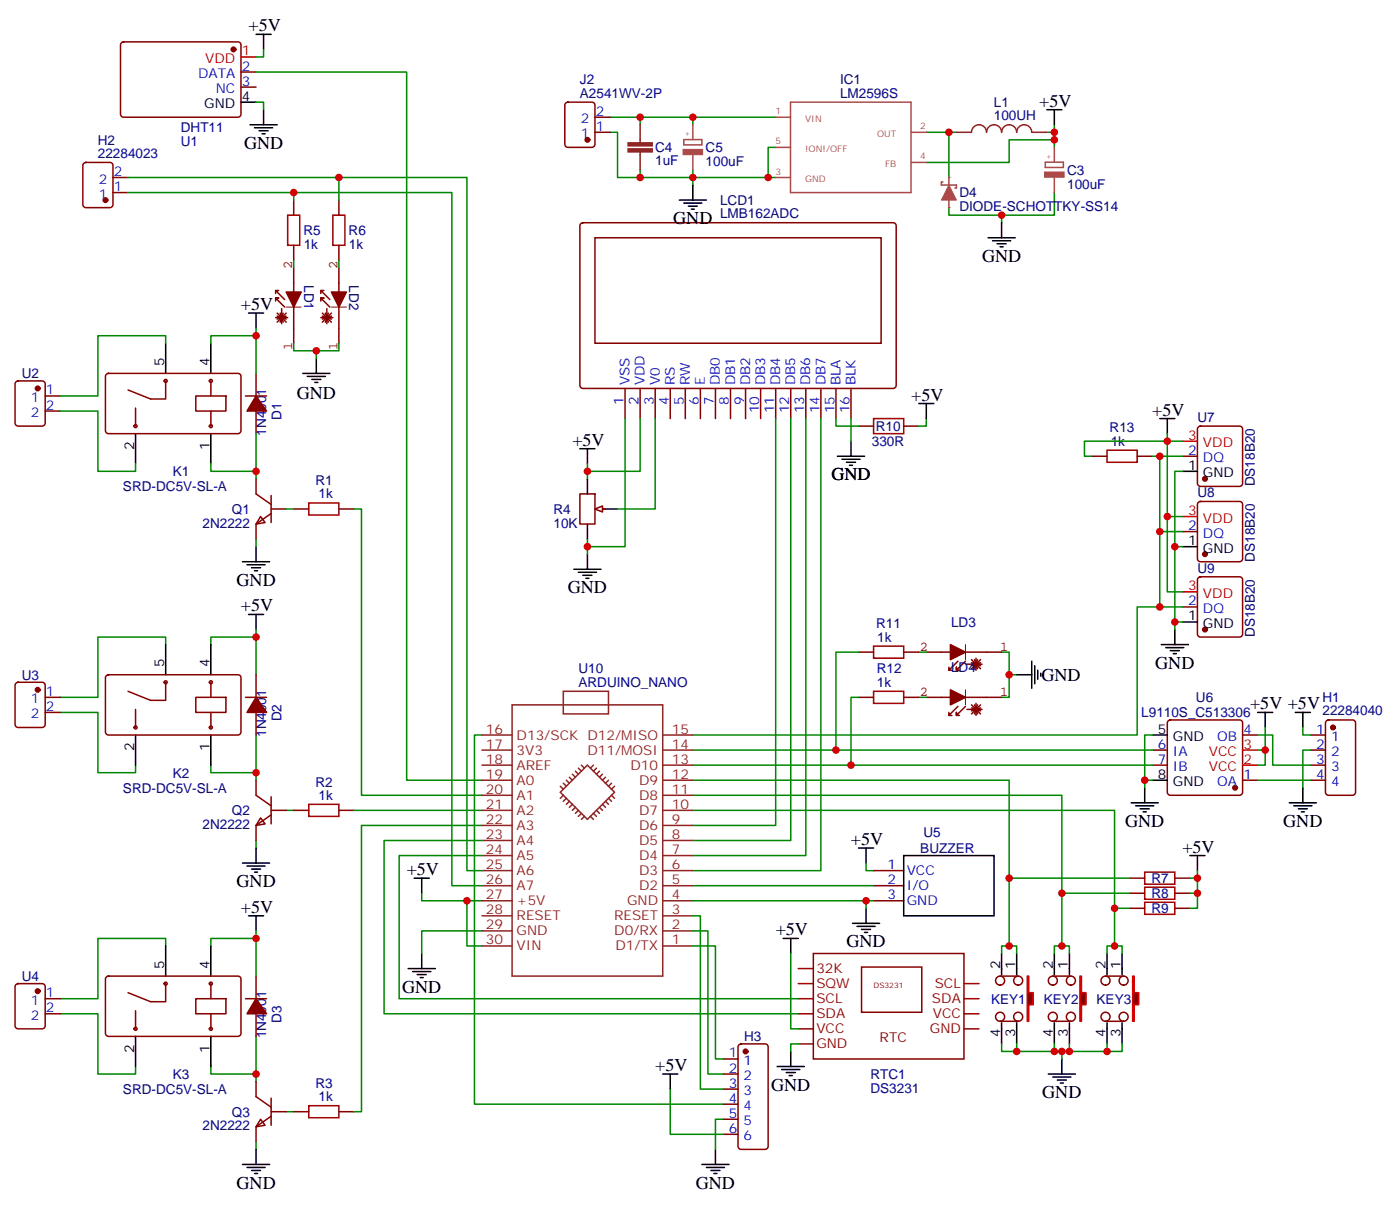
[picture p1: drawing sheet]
<svg xmlns="http://www.w3.org/2000/svg" width="328mm" height="283mm" viewBox="0 0 328 283" stroke-linecap="round" stroke-linejoin="round" font-family="sans-serif">
<g fill="none" stroke="#870000" stroke-width=".35">
<path d="M28.5 10l.4-.2h26.8a.71 .71 0 0 1 .7 .7v16.2a.76 .76 0 0 1-.7 .7h-26.8a.76 .76 0 0 1-.7-.7v-16.2zM56.4 16.9h3.6M56.4 20.4h3.6M136.1 52.3l.4-.2h72.7a.71 .71 0 0 1 .7 .7v37.4a.76 .76 0 0 1-.7 .7h-72.7a.76 .76 0 0 1-.7-.7v-37.4zM139.3 55.7h67.1v24.7h-67.1zM3.8 89.4l.4-.2h5.7a.71 .71 0 0 1 .7 .7v9.2a.76 .76 0 0 1-.7 .7h-5.7a.76 .76 0 0 1-.7-.7v-9.2zM10.6 92.7h3.5M10.6 96.2h3.5M24.9 87.6l.5-.2h30.3a.71 .71 0 0 1 .7 .7v12.7a.76 .76 0 0 1-.7 .7h-30.3a.76 .76 0 0 1-.7-.7v-12.7zM31.7 95.5v4.3M38.8 89.2v4.2h-3.5l-5.3-2.1M45.9 92.7h7v3.5h-7z"/>
<path d="M49.4 89.2v3.5M49.4 96.2v3.6M57.5 92.7h4.9M60 87.4v5.3M60 96.2v5.3M146.4 90.9v7.1M149.9 90.9v7.1M153.5 90.9v7.1M157 90.9v7.1M160.5 90.9v7.1M164 90.9v7.1M167.6 90.9v7.1"/>
<path d="M171.1 90.9v7.1M174.6 90.9v7.1M178.2 90.9v7.1M181.7 90.9v7.1M185.2 90.9v7.1M188.7 90.9v7.1M192.3 90.9v7.1M195.8 90.9v7.1M199.3 90.9v7.1M280.7 100l.5-.2h9.1a.71 .71 0 0 1 .7 .7v12.7a.76 .76 0 0 1-.7 .7h-9.1a.76 .76 0 0 1-.7-.7v-12.7zM60 112.1v3.5l3.5 2.5M63.5 119.2h3.5"/>
<path d="M63.5 116v6.3M68.8 119.2h3.5M79.4 119.2h3.5M135.8 115.6h3.5v7.1h-3.5zM140.1 119.2h1.7M276.9 106.8h3.6M61 120.9l1.1 1.4-2.1 .4zM63.5 120.2l-3.5 2.5v3.5M3.8 159.9l.4-.2h5.7a.71 .71 0 0 1 .7 .7v9.2a.76 .76 0 0 1-.7 .7h-5.7a.76 .76 0 0 1-.7-.7v-9.2zM24.9 158.2l.5-.2h30.3a.71 .71 0 0 1 .7 .7v12.7a.76 .76 0 0 1-.7 .7h-30.3a.76 .76 0 0 1-.7-.7v-12.7zM38.8 159.7v4.3h-3.5l-5.3-2.1M49.4 159.7v3.6"/>
<path d="M60 158v5.3M10.6 163.3h3.5M10.6 166.8h3.5M31.7 166.1v4.2M45.9 163.3h7v3.5h-7zM49.4 166.8v3.5M57.5 163.3h4.9M60 166.8v5.3M269.9 175.6h3.5M269.9 179.1h3.5M273.6 168.8l.5-.2h16.2a.71 .71 0 0 1 .7 .7v16.2a.76 .76 0 0 1-.7 .7h-16.2a.76 .76 0 0 1-.7-.7v-16.2zM291 172.1h3.6"/>
<path d="M306.9 172.1h3.5M306.9 175.6h3.5M306.9 179.1h3.5M310.7 168.8l.4-.2h5.7a.71 .71 0 0 1 .7 .7v16.2a.76 .76 0 0 1-.7 .7h-5.7a.76 .76 0 0 1-.7-.7v-16.2zM60 182.7v3.5l3.5 2.5M61 191.5l1.1 1.4-2.1 .4zM63.5 190.8l-3.5 2.5v3.5M63.5 186.5v6.4M63.5 189.7h3.5M68.8 189.7h3.5M79.4 189.7h3.5M291 182.7h3.6"/>
<path d="M306.9 182.7h3.5M204.6 203.8h7.1M204.6 207.4h7.1M204.6 210.9h7.1M3.8 230.5l.4-.2h5.7a.71 .71 0 0 1 .7 .7v9.2a.76 .76 0 0 1-.7 .7h-5.7a.76 .76 0 0 1-.7-.7v-9.2zM10.6 233.8h3.5M10.6 237.3h3.5M24.9 228.7l.5-.2h30.3a.71 .71 0 0 1 .7 .7v12.7a.76 .76 0 0 1-.7 .7h-30.3a.76 .76 0 0 1-.7-.7v-12.7zM31.7 236.6v4.3M38.8 230.3v4.2h-3.5l-5.3-2.1M45.9 233.8h7v3.5h-7zM49.4 230.3v3.5"/>
<path d="M49.4 237.3v3.6M57.5 233.8h4.9M60 228.5v5.3M60 237.3v5.3M190.5 223.2h35.3v24.7h-35.3zM201.8 226.4h14.1v10.6h-14.1zM60 253.2v3.6l3.5 2.4M63.5 257.1v6.4M61 262l1.1 1.5-2.1 .3zM63.5 261.3l-3.5 2.5v3.5M63.5 260.3h3.5M68.8 260.3h3.5"/>
<path d="M79.4 260.3h3.5"/>
<circle cx="31.7" cy="99.8" r=".35"/>
<circle cx="38.8" cy="89.2" r=".35"/>
<circle cx="49.4" cy="89.2" r=".35"/>
<circle cx="49.4" cy="99.8" r=".35"/>
<circle cx="38.8" cy="159.7" r=".35"/>
<circle cx="49.4" cy="159.7" r=".35"/>
<circle cx="31.7" cy="170.3" r=".35"/>
<circle cx="49.4" cy="170.3" r=".35"/>
<circle cx="38.8" cy="230.3" r=".35"/>
<circle cx="49.4" cy="230.3" r=".35"/>
<circle cx="31.7" cy="240.9" r=".35"/>
<circle cx="49.4" cy="240.9" r=".35"/>
</g>
<g fill="#870000" stroke="#870000" stroke-width=".35">
<path d="M60 92.7l2.4 3.5h-4.5z"/>
<path d="M60 163.3l2.4 3.5h-4.5z"/>
<path d="M60 233.8l2.4 3.5h-4.5z"/>
<circle cx="54.7" cy="11.6" r=".53"/>
<circle cx="8.8" cy="90.9" r=".53"/>
<circle cx="8.8" cy="161.5" r=".53"/>
<circle cx="8.8" cy="232.1" r=".53"/>
<circle cx="289.3" cy="184.4" r=".53"/>
<circle cx="312.2" cy="170.3" r=".53"/>
<circle cx="282.2" cy="112.1" r=".53"/>
</g>
<path d="M56.4 13.3h3.6M276.9 103.3h3.6M291 179.1h3.6M291 175.6h3.6" fill="none" stroke="#f00" stroke-width=".35"/>
<g fill="none" stroke="#000" stroke-width=".35">
<path d="M60 8h3.5M61.7 8v3.6M56.4 23.9h3.6M58.6 29.2h6.3M59.6 29.9h4.3M60.7 30.6h2.1M61.4 31.3h.7M61.7 25.7v3.5M58.2 73.3h3.5M60 73.3v3.5M38.8 80.4v7M49.4 80.4v7"/>
<path d="M31.7 101.5v7.1M49.4 101.5v7.1M137.6 112.1v3.5M141.1 119.2h3.5M276.9 110.3h3.6M56.8 131.5h6.3M57.9 132.2h4.2M58.9 132.9h2.1M59.6 133.6h.7M60 128v3.5M137.6 122.7v3.5M38.8 150.9v7.1"/>
<path d="M49.4 150.9v7.1M58.2 143.9h3.5M60 143.9v3.5M31.7 172.1v7M49.4 172.1v7M269.9 172.1h3.5M60 198.5v3.6M269.9 182.7h3.5M56.8 202.1h6.3M57.9 202.8h4.2M58.2 214.4h3.5M58.9 203.5h2.1"/>
<path d="M59.6 204.2h.7M60 214.4v3.5M211.7 200.3h21.1v14.1h-21.1zM38.8 221.5v7M49.4 221.5v7M31.7 242.6v7.1M49.4 242.6v7.1M56.8 272.6h6.3M57.9 273.3h4.2M58.9 274h2.1M59.6 274.7h.7M60 269.1v3.5"/>
</g>
<g fill="none" stroke="#008700" stroke-width=".35">
<path d="M60 16.9h35.2v165.8h17.7M61.7 11.6v1.7h-1.7M60 23.9h1.7v1.8M60 76.8v1.8M14.1 96.2h8.8v14.1h8.8v-1.7M38.8 80.4v-1.8h-15.9v14.1h-8.8M49.4 80.4v-1.8h10.6v8.8M60 101.5v8.8h-10.6v-1.7M60 110.3v1.8M67 119.2h1.8M82.9 119.2h1.8v67h28.2M60 126.2v1.8"/>
<path d="M38.8 150.9v-1.7h-15.9v14.1h-8.8M49.4 150.9v-1.7h10.6v8.8M60 147.4v1.8M14.1 166.8h8.8v14.1h8.8v-1.8M60 172.1v8.8h-10.6v-1.8M60 180.9v1.8M60 196.8v1.7M67 189.7h1.8M112.9 193.3h-28.2v67h-1.8M60 217.9v1.8M14.1 237.3h8.8v14.2h8.8v-1.8M38.8 221.5v-1.8h-15.9v14.1h-8.8"/>
<path d="M49.4 221.5v-1.8h10.6v8.8M60 242.6v8.9h-10.6v-1.8M60 251.5v1.7M60 267.3v1.8M67 260.3h1.8"/>
</g>
<path d="M72.3 117.8h7.1v2.8h-7.1zM72.3 188.3h7.1v2.8h-7.1zM72.3 258.9h7.1v2.8h-7.1z" fill="none" stroke="#a10000" stroke-width=".35"/>
<path d="M187 233.8h3.5M187 237.3h3.5M187 226.8h3.5M187 230.3h3.5M225.8 233.8h3.5M225.8 237.3h3.5M225.8 230.3h3.5M187 240.9h3.5M187 244.4h3.5M225.8 240.9h3.5" fill="none" stroke="#900" stroke-width=".35"/>
<path d="M139.3 119.2l1.8-.7v1.4z" fill="#f0f0f0" stroke="#870000" stroke-width=".35"/>
<g fill="#850000" stroke="#850000" stroke-width=".35">
<path d="M67 68.4h3.6l-1.8 3.5z"/>
<path d="M77.6 68.4h3.5l-1.7 3.5z"/>
</g>
<g fill="none" stroke="#850000" stroke-width=".35">
<path d="M64.6 70.5v-.7h.7h-.7l2.1 2.1M64.6 74.4h2.8M64.6 68v.7M64.9 73.3l2.1 2.1M64.9 74l2.1 .7M65.3 68h-.7l2.1 2.1M65.6 73.3l.7 2.1M66 72.2v3.6M66.3 73.3l-.7 2.1M67 73.3l-2.1 2.1M67 74l-2.1 .7M68.8 62.7v17.7"/>
<path d="M75.1 70.5v-.7h.7h-.7l2.2 2.1M75.1 74.4h2.9M75.1 68v.7M75.5 73.3l2.1 2.1M75.5 74l2.1 .7M75.8 68h-.7l2.2 2.1M76.2 73.3l.7 2.1M76.6 72.2v3.6M76.9 73.3l-.7 2.1M77.6 73.3l-2.1 2.1M77.6 74l-2.1 .7M79.4 62.7v17.7"/>
</g>
<path d="M67 71.9h3.6M77.6 71.9h3.5" fill="none" stroke="#850000" stroke-width=".23"/>
<path d="M19.6 38.2l.5-.2h5.7a.71 .71 0 0 1 .7 .7v9.2a.76 .76 0 0 1-.7 .7h-5.7a.76 .76 0 0 1-.7-.7v-9.2zM26.5 45.1h3.5M26.5 41.6h3.5M68.8 46.8v3.6M68.8 57.4v3.6M79.4 46.8v3.6M79.4 57.4v3.6" fill="none" stroke="#870000" stroke-width=".35"/>
<circle cx="24.7" cy="46.8" r=".53" fill="#870000" stroke="#870000" stroke-width=".35"/>
<path d="M67.4 50.4h2.8v7h-2.8zM78 50.4h2.8v7h-2.8z" fill="none" stroke="#a10000" stroke-width=".35"/>
<path d="M30 45.1h38.8v1.7M30 41.6h49.4v5.2M68.8 61v1.7M79.4 61v1.7M68.8 80.4v1.7h10.6v-1.7M74.1 82.1v1.8M82.9 189.7h30M98.8 209.1v1.8h14.1" fill="none" stroke="#008700" stroke-width=".35"/>
<g fill="none" stroke="#000" stroke-width=".35">
<path d="M70.9 87.4h6.4M72 88.1h4.2M73 88.8h2.1M73.7 89.5h.7M74.1 83.9v3.5M97 205.6h3.5M98.8 205.6v3.5M95.6 226.8h6.4M96.7 227.5h4.2M97.7 228.2h2.1M98.4 228.9h.7M98.8 223.2v3.6"/>
<path d="M234.6 223.2v3.6M238.1 223.2v3.6"/>
</g>
<path d="M240.6 228.5h.3v3.9h1.1v2.8h-1.1v3.9h-.3z" fill="#870000" stroke="#f00" stroke-width=".35"/>
<g fill="none" stroke="#870000" stroke-width=".35">
<path d="M234.2 228.5h4.3M234.2 239.1h4.3"/>
<circle cx="234.2" cy="229.6" r="1.06"/>
<circle cx="234.2" cy="238.1" r="1.06"/>
<circle cx="238.5" cy="229.6" r="1.06"/>
<circle cx="238.5" cy="238.1" r="1.06"/>
</g>
<path d="M234.6 226.8v1.4M234.6 239.5v4.9M238.1 226.8v1.4M238.1 239.5v4.9M246.9 223.2v3.6M250.5 223.2v3.6" fill="none" stroke="#000" stroke-width=".35"/>
<path d="M252.9 228.5h.4v3.9h1.1v2.8h-1.1v3.9h-.4z" fill="#870000" stroke="#f00" stroke-width=".35"/>
<g fill="none" stroke="#870000" stroke-width=".35">
<path d="M246.6 228.5h4.2M246.6 239.1h4.2"/>
<circle cx="246.6" cy="229.6" r="1.06"/>
<circle cx="246.6" cy="238.1" r="1.06"/>
<circle cx="250.8" cy="229.6" r="1.06"/>
<circle cx="250.8" cy="238.1" r="1.06"/>
</g>
<path d="M246.9 226.8v1.4M246.9 239.5v4.9M250.5 226.8v1.4M250.5 239.5v4.9M259.3 223.2v3.6M262.8 223.2v3.6" fill="none" stroke="#000" stroke-width=".35"/>
<path d="M265.3 228.5h.3v3.9h1.1v2.8h-1.1v3.9h-.3z" fill="#870000" stroke="#f00" stroke-width=".35"/>
<g fill="none" stroke="#870000" stroke-width=".35">
<path d="M201.1 99.8h3.5M211.7 99.8h3.5M280.7 117.6l.5-.2h9.1a.71 .71 0 0 1 .7 .7v12.7a.76 .76 0 0 1-.7 .7h-9.1a.76 .76 0 0 1-.7-.7v-12.7zM276.9 124.5h3.6M280.7 135.2l.5-.2h9.1a.71 .71 0 0 1 .7 .7v12.7a.76 .76 0 0 1-.7 .8h-9.1a.76 .76 0 0 1-.7-.8v-12.7zM276.9 142.1h3.6M264.6 205.6h3.5M264.6 209.1h3.5M264.6 212.7h3.5M275.2 205.6h3.5M275.2 209.1h3.5M275.2 212.7h3.5"/>
<path d="M258.9 228.5h4.3M258.9 239.1h4.3"/>
<circle cx="258.9" cy="229.6" r="1.06"/>
<circle cx="258.9" cy="238.1" r="1.06"/>
<circle cx="263.2" cy="229.6" r="1.06"/>
<circle cx="263.2" cy="238.1" r="1.06"/>
</g>
<g fill="none" stroke="#000" stroke-width=".35">
<path d="M159.1 46.8h6.4M160.2 47.6h4.2M161.2 48.3h2.1M161.9 49h.7M162.3 43.3v3.5M231.4 55.7h6.4M232.5 56.4h4.2M233.5 57.1h2.2M234.2 57.8h.7M234.6 52.1v3.6M215.2 94.5h3.5M217 94.5v3.5"/>
<path d="M271.6 98h3.6M273.4 98v3.5M135.8 105.1h3.5M137.6 105.1v3.5M196.1 106.8h6.4M197.2 107.5h4.2M198.3 108.2h2.1M199 108.9h.7M199.3 103.3v3.5M134.4 133.3h6.4M135.5 134h4.2M136.5 134.7h2.1"/>
<path d="M137.2 135.4h.7M137.6 129.8v3.5M276.9 128h3.6M272 150.9h6.3M273 151.6h4.3M274.1 152.3h2.1M274.8 153h.7M275.2 147.4v3.5M276.9 145.6h3.6M294.6 166.8h3.5M296.3 166.8v3.5M303.4 166.8h3.5"/>
<path d="M305.2 166.8v3.5M201.1 198.5h3.5M202.8 198.5v3.6M264.9 188h6.4M266 188.7h4.2M267.1 189.4h2.1M267.8 190.1h.7M268.1 184.4v3.6M302 188h6.3M303 188.7h4.3M304.1 189.4h2.1M304.8 190.1h.7"/>
<path d="M305.2 184.4v3.6M183.4 219.7h3.6M185.2 219.7v3.5M199.7 216.2h6.3M200.7 216.9h4.3M201.8 217.6h2.1M202.5 218.3h.7M202.8 212.7v3.5M278.7 200.3h3.5M280.5 200.3v3.5M259.3 226.8v1.4M259.3 239.5v4.9"/>
<path d="M262.8 226.8v1.4M262.8 239.5v4.9M182 249.7h6.4M183.1 250.4h4.2M184.1 251.1h2.2M184.9 251.8h.7M185.2 246.2v3.5M245.5 251.5h6.4M246.6 252.2h4.2M247.6 252.9h2.2M248.4 253.6h.7M248.7 247.9v3.6"/>
</g>
<g fill="none" stroke="#008700" stroke-width=".35">
<path d="M142.9 31h1.7v10.6h5.3M142.9 27.4h7M149.9 39.8v1.8h12.4v-1.8M149.9 29.2v-1.8h12.4v1.8M162.3 27.4h19.4M181.7 34.5h-1.8v7.1h1.8M217 31h5.2v10.6M222.2 31h1.8M245.2 31h1.7v3.5M246.9 32.7h-10.5v5.3h-19.4M246.9 29.2v1.8M179.9 41.6h-17.6v1.7"/>
<path d="M234.6 50.4v1.7M246.9 45.1v5.3h-24.7v-1.8M146.4 98v30h-8.8M149.9 98v12.3h-12.3M153.5 98v21.2h-8.9M181.7 98v95.3h-19.4M185.2 98v98.8h-22.9M188.7 98v102.3h-26.4M192.3 98v105.8h-30M195.8 98v1.8h5.3M199.3 98v5.3M217 98v1.8h-1.8"/>
<path d="M137.6 108.6v3.5M273.4 101.5v1.8M276.9 103.3h-3.5v17.6h3.5M276.9 110.3h-1.7v17.7h1.7M276.9 106.8h-5.3v17.7h5.3M137.6 126.2v3.6M271.6 124.5v17.6h5.3M273.4 120.9v17.7h3.5M275.2 128v17.6h1.7M271.6 142.1h-5.3v30h-104M275.2 145.6v1.8M162.3 179.1h107.6"/>
<path d="M162.3 175.6h107.6M269.9 172.1h-1.8v10.6h1.8M294.6 175.6h1.7v3.5h-1.7M294.6 172.1h3.5v7h8.8M296.3 170.3v5.3M305.2 170.3v1.8h1.7M306.9 175.6h-1.7v8.8M162.3 189.7h98.8v23M162.3 186.2h86.4v22.9M162.3 182.7h74.1v22.9M268.1 182.7v1.7M294.6 182.7h12.3"/>
<path d="M162.3 207.4h42.3M202.8 202.1v1.7h1.8M204.6 210.9h-1.8v1.8M264.6 205.6h-28.2v15.9M264.6 209.1h-15.9v12.4M264.6 212.7h-3.5v8.8M278.7 205.6h1.8v7.1h-1.8M278.7 209.1h1.8M280.5 203.8v1.8M185.2 223.2v17.7h1.8M234.6 223.2v-1.7h3.5v1.7M246.9 223.2v-1.7h3.6v1.7"/>
<path d="M259.3 223.2v-1.7h3.5v1.7M187 244.4h-1.8v1.8M234.6 244.4v1.8h3.5v-1.8M246.9 244.4v1.8h-8.8M248.7 246.2v1.7M250.5 244.4v1.8h-3.6M259.3 244.4v1.8h-8.8M262.8 244.4v1.8h-3.5"/>
</g>
<path d="M204.6 98h7.1v3.5h-7.1zM268.1 204.2h7.1v2.8h-7.1zM268.1 207.7h7.1v2.8h-7.1zM268.1 211.2h7.1v2.9h-7.1z" fill="none" stroke="#a10000" stroke-width=".35"/>
<g fill="#870000" stroke="#870000" stroke-width=".35">
<circle cx="282.2" cy="129.8" r=".53"/>
<circle cx="282.2" cy="147.4" r=".53"/>
</g>
<path d="M276.9 120.9h3.6M276.9 138.6h3.6" fill="none" stroke="#f00" stroke-width=".35"/>
<path d="M224 31h3.5a1.76 1.76 0 0 1 1.8-1.8 1.76 1.76 0 0 1 1.8 1.8 1.76 1.76 0 0 1 1.7-1.8 1.76 1.76 0 0 1 1.8 1.8 1.76 1.76 0 0 1 1.8-1.8 1.76 1.76 0 0 1 1.7 1.8 1.76 1.76 0 0 1 1.8-1.8 1.76 1.76 0 0 1 1.8 1.8h3.5" fill="none" stroke="#8c2424" stroke-width=".35"/>
<path d="M181.7 27.4h3.5M181.7 34.5h3.5M185.2 23.9h28.2v21.2h-28.2zM213.5 31h3.5M213.5 38h3.5M181.7 41.6h3.5M220.8 42.6h-.3v.7h3.5v.7h-.3M222.2 41.6v1.7M222.2 46.8v1.8" fill="none" stroke="#a64a4a" stroke-width=".35"/>
<g fill="#a64a4a">
<circle cx="222.2" cy="48.6" r=".18"/>
<circle cx="222.3" cy="41.6" r=".18"/>
</g>
<g fill="#a64a4a" stroke="#a64a4a" stroke-width=".23">
<path d="M222.2 43.3l1.8 3.5h-3.5z"/>
<path d="M160 35h4.6v1.2h-4.6z"/>
<path d="M244.7 40.3h4.5v1.2h-4.5z"/>
</g>
<path d="M160.2 32.7h4.2v1.2h-4.2zM162.3 29.2v3.5M162.3 36.3v3.5M244.8 38h4.3v1.2h-4.3zM246.9 34.5v3.5M246.9 41.6v3.5" fill="none" stroke="#a64a4a" stroke-width=".35"/>
<g fill="none" stroke="#8c2424" stroke-width=".35">
<path d="M149.9 29.2v4.2M149.9 35.6v4.2M112.9 175.6h7M112.9 179.1h7M112.9 172.1h7M119.9 165h35.3v63.5h-35.3zM131.9 161.9h10.6v5.2h-10.6zM135.5 179.8l.7 .8M136.2 179.1l.7 .7M139 179.1l-.7 .7M139.7 179.8l-.7 .8M155.2 175.6h7.1"/>
<path d="M155.2 179.1h7.1M155.2 172.1h7.1M112.9 182.7h7M112.9 186.2h7M112.9 189.7h7M112.9 193.3h7M112.9 196.8h7M131.2 185.5l6.4-6.4 6.3 6.4-6.3 6.3zM131.2 184.1l.7 .7M131.9 183.4l.7 .7M131.9 186.2l-.7 .7M132.6 182.7l.7 .7"/>
<path d="M132.6 186.9l-.7 .7M133.3 182l.8 .7M133.3 187.6l-.7 .7M134.1 181.3l.7 .7M134.1 188.3l-.8 .7M134.8 180.6l.7 .7M134.8 189l-.7 .7M135.5 189.7l-.7 .7M136.2 190.4l-.7 .7M136.9 191.1l-.7 .7M138.3 191.1l.7 .7M139 190.4l.7 .7"/>
<path d="M139.7 189.7l.7 .7M140.4 180.6l-.7 .7M140.4 189l.7 .7M141.1 181.3l-.7 .7M141.1 188.3l.7 .7M141.8 182l-.7 .7M141.8 187.6l.7 .7M142.5 186.9l.7 .7M142.5 182.7l-.7 .7M143.2 186.2l.7 .7M143.2 183.4l-.7 .7M143.9 184.1l-.7 .7"/>
<path d="M155.2 182.7h7.1M155.2 186.2h7.1M155.2 189.7h7.1M155.2 193.3h7.1M155.2 196.8h7.1M112.9 200.3h7M112.9 203.8h7M112.9 207.4h7M112.9 210.9h7M112.9 214.4h7M112.9 217.9h7M155.2 200.3h7.1"/>
<path d="M155.2 203.8h7.1M155.2 207.4h7.1M155.2 210.9h7.1M155.2 214.4h7.1M155.2 217.9h7.1M112.9 221.5h7M155.2 221.5h7.1"/>
</g>
<g fill="#8c2424" stroke="#8c2424" stroke-width=".35">
<path d="M147.1 34.9h5.7v.7h-5.7z"/>
<path d="M147.1 33.4h5.7v.7h-5.7z"/>
</g>
<g fill="none" stroke="#870000" stroke-width=".35">
<path d="M132.5 24.1l.5-.2h5.6a.71 .71 0 0 1 .7 .7v9.2a.76 .76 0 0 1-.7 .7h-5.6a.76 .76 0 0 1-.7-.7v-9.2zM139.3 31h3.6M139.3 27.4h3.6M255.8 106.8h3.5M266.3 106.8h3.6M201.1 152.7h3.5M211.7 152.7h3.5M201.1 163.3h3.5M211.7 163.3h3.5M169.3 247.9h3.6M169.3 251.5h3.6M169.3 255h3.6"/>
<path d="M169.3 258.5h3.6M173.1 244.6l.5-.2h5.6a.71 .71 0 0 1 .7 .7v23.3a.76 .76 0 0 1-.7 .7h-5.6a.76 .76 0 0 1-.7-.7v-23.3zM169.3 262h3.6M169.3 265.6h3.6"/>
</g>
<g fill="#870000" stroke="#870000" stroke-width=".35">
<circle cx="137.6" cy="32.7" r=".53"/>
<circle cx="174.6" cy="246.2" r=".53"/>
</g>
<g fill="none" stroke="#008700" stroke-width=".35">
<path d="M68.8 45.1h37v162.3h7.1M79.4 41.6h30v162.2h3.5M269.9 106.8h1.7M273.4 103.3h-19.4v3.5h1.8M201.1 152.7h-5.3v22.9M215.2 152.7h1.8M234.6 152.7h1.8v10.6h-1.8M236.4 158h1.7M112.9 172.1h-1.8v86.4h58.2M201.1 163.3h-1.8v15.8M215.2 163.3h1.8M112.9 196.8h-22.9v40.5h97"/>
<path d="M109.4 210.9v10.6h3.5M112.9 217.9h-14.1v5.3M112.9 200.3h-19.4v33.5h93.5M162.3 217.9h3.5v33.6h3.5M162.3 214.4h1.7v40.6h5.3M162.3 210.9h40.5M162.3 221.5h5.3v26.4h1.7M157 255v10.6h12.3M169.3 262h-1.7v7.1"/>
</g>
<g fill="none" stroke="#000" stroke-width=".35">
<path d="M245.2 25.7h3.5M246.9 25.7v3.5M238.1 158h3.6M241.7 154.8v6.3M242.4 155.9v4.2M243.1 156.9v2.1M243.8 157.6v.7M155.2 251.5h3.5M157 251.5v3.5M164.4 272.6h6.3M165.5 273.3h4.2M166.5 274h2.1"/>
<path d="M167.2 274.7h.7M167.6 269.1v3.5"/>
</g>
<g fill="#850000" stroke="#850000" stroke-width=".35">
<path d="M222.6 150.9l3.5 1.8-3.5 1.7z"/>
<path d="M222.6 161.5l3.5 1.8-3.5 1.7z"/>
</g>
<g fill="none" stroke="#850000" stroke-width=".35">
<path d="M217 152.7h17.6M222.2 156.9h.8M224.4 154.8l-2.2 2.1v-.7M226.1 154.8l-2.1 2.1v-.7v.7h.7M226.5 155.5h3.5M227.5 155.2l2.2 .7M227.5 154.4l2.2 2.2M228.2 154.4l.8 2.2M228.6 154.1v2.8M229 154.4l-.8 2.2M229.7 154.4l-2.2 2.2M229.7 155.2l-2.2 .7"/>
<path d="M217 163.3h17.6M222.2 167.5h.8M224.4 165.4l-2.2 2.1v-.7M226.1 165.4l-2.1 2.1v-.7v.7h.7M226.5 166.1h3.5M227.5 165.7l2.2 .7M227.5 165l2.2 2.1M228.2 165l.8 2.1M228.6 164.7v2.8M229 165l-.8 2.1M229.7 165l-2.2 2.1M229.7 165.7l-2.2 .7"/>
</g>
<path d="M226.1 150.9v3.5M226.1 161.5v3.5" fill="none" stroke="#850000" stroke-width=".23"/>
<path d="M259.3 105.4h7v2.8h-7zM204.6 151.3h7.1v2.8h-7.1zM204.6 161.9h7.1v2.8h-7.1z" fill="none" stroke="#a10000" stroke-width=".35"/>
<g fill="#c00">
<circle cx="60" cy="110.3" r=".88"/>
<circle cx="60" cy="180.9" r=".88"/>
<circle cx="60" cy="251.5" r=".88"/>
<circle cx="60" cy="219.7" r=".88"/>
<circle cx="60" cy="149.2" r=".88"/>
<circle cx="60" cy="78.6" r=".88"/>
<circle cx="74.1" cy="82.1" r=".88"/>
<circle cx="238.1" cy="246.2" r=".88"/>
<circle cx="246.9" cy="246.2" r=".88"/>
<circle cx="250.5" cy="246.2" r=".88"/>
<circle cx="259.3" cy="246.2" r=".88"/>
<circle cx="248.7" cy="246.2" r=".88"/>
<circle cx="236.4" cy="221.5" r=".88"/>
<circle cx="248.7" cy="221.5" r=".88"/>
<circle cx="261.1" cy="221.5" r=".88"/>
<circle cx="280.5" cy="209.1" r=".88"/>
<circle cx="280.5" cy="205.6" r=".88"/>
<circle cx="261.1" cy="212.7" r=".88"/>
<circle cx="248.7" cy="209.1" r=".88"/>
<circle cx="236.4" cy="205.6" r=".88"/>
<circle cx="268.1" cy="182.7" r=".88"/>
<circle cx="296.3" cy="175.6" r=".88"/>
<circle cx="273.4" cy="120.9" r=".88"/>
<circle cx="275.2" cy="128" r=".88"/>
<circle cx="273.4" cy="103.3" r=".88"/>
<circle cx="275.2" cy="145.6" r=".88"/>
<circle cx="271.6" cy="124.5" r=".88"/>
<circle cx="271.6" cy="142.1" r=".88"/>
<circle cx="137.6" cy="110.3" r=".88"/>
<circle cx="137.6" cy="128" r=".88"/>
<circle cx="246.9" cy="31" r=".88"/>
<circle cx="234.6" cy="50.4" r=".88"/>
<circle cx="246.9" cy="32.7" r=".88"/>
<circle cx="222.3" cy="31" r=".88"/>
<circle cx="179.9" cy="41.6" r=".88"/>
<circle cx="162.3" cy="41.6" r=".88"/>
<circle cx="162.3" cy="27.4" r=".88"/>
<circle cx="149.9" cy="41.6" r=".88"/>
<circle cx="149.9" cy="27.4" r=".88"/>
<circle cx="236.4" cy="158" r=".88"/>
<circle cx="199.3" cy="179.1" r=".88"/>
<circle cx="195.8" cy="175.6" r=".88"/>
<circle cx="202.8" cy="210.9" r=".88"/>
<circle cx="79.4" cy="41.6" r=".88"/>
<circle cx="68.8" cy="45.1" r=".88"/>
<circle cx="109.4" cy="210.9" r=".88"/>
<circle cx="271.6" cy="106.8" r=".88"/>
</g>
<g font-size="4.2">
<text x="58.2" y="7.3">+5V</text>
<text x="243.4" y="25">+5V</text>
<text x="57.1" y="34.9">GND</text>
<text x="157.7" y="52.5">GND</text>
<text x="230" y="61.3">GND</text>
<text x="56.4" y="72.6">+5V</text>
<text x="69.5" y="93.5">GND</text>
<text x="213.4" y="93.8">+5V</text>
<text x="269.9" y="97.3">+5V</text>
<text x="134.1" y="104.4">+5V</text>
<text x="194.7" y="112.5">GND</text>
<text x="55.4" y="137.2">GND</text>
<text x="56.4" y="143.2">+5V</text>
<text x="133" y="138.9">GND</text>
<text x="243.9" y="159.4">GND</text>
<text x="270.6" y="156.6">GND</text>
<text x="292.8" y="166.1">+5V +5V</text>
<text x="199.3" y="197.8">+5V</text>
<text x="263.5" y="193.6">GND</text>
<text x="300.6" y="193.6">GND</text>
<text x="276.9" y="199.6">+5V</text>
<text x="55.4" y="207.7">GND</text>
<text x="95.2" y="204.9">+5V</text>
<text x="56.4" y="213.7">+5V</text>
<text x="181.7" y="219">+5V</text>
<text x="198.3" y="221.8">GND</text>
<text x="94.2" y="232.4">GND</text>
<text x="153.5" y="250.8">+5V</text>
<text x="180.6" y="255.3">GND</text>
<text x="244.1" y="257.1">GND</text>
<text x="55.4" y="278.3">GND</text>
<text x="163" y="278.3">GND</text>
</g>
<g font-size="3.2" fill="#f00">
<text x="48.1" y="14.7">VDD</text>
<text x="56.6" y="13">1</text>
<text x="278.3" y="102.9">3</text>
<text x="281.8" y="104.7">VDD</text>
<text x="278.3" y="120.6">3</text>
<text x="281.8" y="122.3">VDD</text>
<text x="278.3" y="138.2">3</text>
<text x="281.8" y="140">VDD</text>
<text x="283.1" y="177">VCC</text>
<text x="291.2" y="178.8">2</text>
<text x="291.2" y="175.3">3</text>
<text x="283.1" y="180.6">VCC</text>
</g>
<g font-size="3.2" fill="#00f">
<text x="56.6" y="16.5">2</text>
<text x="46.4" y="18.3">DATA</text>
<text x="50.5" y="21.8">NC</text>
<text x="56.6" y="20">3</text>
<text x="136" y="28.9">2</text>
<text x="139.5" y="27.1">2</text>
<text x="136" y="32.4">1</text>
<text x="139.5" y="30.6">1</text>
<text x="26.6" y="41.2">2</text>
<text x="23.1" y="46.5">1</text>
<text x="23.1" y="43">2</text>
<text x="26.6" y="44.7">1</text>
<text x="7.3" y="94.1">1</text>
<text x="10.8" y="92.4">1</text>
<text x="10.8" y="95.9">2</text>
<text x="146" y="94.7" transform="rotate(-90 146 94.7)">1</text>
<text x="147.5" y="90.2" transform="rotate(-90 147.5 90.2)">VSS</text>
<text x="149.6" y="94.7" transform="rotate(-90 149.6 94.7)">2</text>
<text x="151" y="90.2" transform="rotate(-90 151 90.2)">VDD</text>
<text x="153.1" y="94.7" transform="rotate(-90 153.1 94.7)">3</text>
<text x="154.5" y="90.2" transform="rotate(-90 154.5 90.2)">V0</text>
<text x="156.6" y="94.7" transform="rotate(-90 156.6 94.7)">4</text>
<text x="158" y="90.2" transform="rotate(-90 158 90.2)">RS</text>
<text x="160.2" y="94.7" transform="rotate(-90 160.2 94.7)">5</text>
<text x="161.6" y="90.2" transform="rotate(-90 161.6 90.2)">RW</text>
<text x="163.7" y="94.7" transform="rotate(-90 163.7 94.7)">6</text>
<text x="165.1" y="90.2" transform="rotate(-90 165.1 90.2)">E</text>
<text x="167.2" y="94.7" transform="rotate(-90 167.2 94.7)">7</text>
<text x="168.6" y="90.2" transform="rotate(-90 168.6 90.2)">DB0</text>
<text x="170.7" y="94.7" transform="rotate(-90 170.7 94.7)">8</text>
<text x="172.2" y="90.2" transform="rotate(-90 172.2 90.2)">DB1</text>
<text x="174.3" y="94.7" transform="rotate(-90 174.3 94.7)">9</text>
<text x="175.7" y="90.2" transform="rotate(-90 175.7 90.2)">DB2</text>
<text x="179.2" y="90.2" transform="rotate(-90 179.2 90.2)">DB3</text>
<text x="182.7" y="90.2" transform="rotate(-90 182.7 90.2)">DB4</text>
<text x="186.3" y="90.2" transform="rotate(-90 186.3 90.2)">DB5</text>
<text x="189.8" y="90.2" transform="rotate(-90 189.8 90.2)">DB6</text>
<text x="193.3" y="90.2" transform="rotate(-90 193.3 90.2)">DB7</text>
<text x="196.8" y="90.2" transform="rotate(-90 196.8 90.2)">BLA</text>
<text x="200.4" y="90.2" transform="rotate(-90 200.4 90.2)">BLK</text>
<text x="7.3" y="97.6">2</text>
<text x="177.8" y="96.7" transform="rotate(-90 177.8 96.7)">10</text>
<text x="181.3" y="96.7" transform="rotate(-90 181.3 96.7)">11</text>
<text x="184.9" y="96.7" transform="rotate(-90 184.9 96.7)">12</text>
<text x="188.4" y="96.7" transform="rotate(-90 188.4 96.7)">13</text>
<text x="191.9" y="96.7" transform="rotate(-90 191.9 96.7)">14</text>
<text x="195.4" y="96.7" transform="rotate(-90 195.4 96.7)">15</text>
<text x="199" y="96.7" transform="rotate(-90 199 96.7)">16</text>
<text x="278.3" y="106.5">2</text>
<text x="281.8" y="108.2">DQ</text>
<text x="278.3" y="124.1">2</text>
<text x="281.8" y="125.9">DQ</text>
<text x="278.3" y="141.7">2</text>
<text x="281.8" y="143.5">DQ</text>
<text x="7.3" y="164.7">1</text>
<text x="10.8" y="162.9">1</text>
<text x="10.8" y="166.4">2</text>
<text x="7.3" y="168.2">2</text>
<text x="285.1" y="173.5">OB</text>
<text x="291.2" y="171.7">4</text>
<text x="308.3" y="171.7">1</text>
<text x="311.7" y="173.5">1</text>
<text x="271.2" y="175.3">6</text>
<text x="271.2" y="178.8">7</text>
<text x="274.7" y="177">IA</text>
<text x="308.3" y="175.3">2</text>
<text x="308.3" y="178.8">3</text>
<text x="311.7" y="177">2</text>
<text x="274.7" y="180.6">IB</text>
<text x="285.1" y="184.1">OA</text>
<text x="291.2" y="182.3">1</text>
<text x="308.3" y="182.3">4</text>
<text x="311.7" y="180.6">3</text>
<text x="311.7" y="184.1">4</text>
<text x="207.9" y="203.5">1</text>
<text x="207.9" y="207">2</text>
<text x="212.4" y="204.9">VCC</text>
<text x="212.4" y="208.4">I/O</text>
<text x="207.9" y="210.5">3</text>
<text x="212.4" y="211.9">GND</text>
<text x="10.8" y="233.5">1</text>
<text x="7.3" y="235.2">1</text>
<text x="7.3" y="238.8">2</text>
<text x="10.8" y="237">2</text>
<text x="170.7" y="247.6">1</text>
<text x="170.7" y="251.1">2</text>
<text x="174.2" y="249.3">1</text>
<text x="170.7" y="254.6">3</text>
<text x="174.2" y="252.9">2</text>
<text x="174.2" y="256.4">3</text>
<text x="170.7" y="258.2">4</text>
<text x="170.7" y="261.7">5</text>
<text x="174.2" y="259.9">4</text>
<text x="174.2" y="263.5">5</text>
<text x="170.7" y="265.2">6</text>
<text x="174.2" y="267">6</text>
</g>
<g font-size="3.2">
<text x="56.6" y="23.6">4</text>
<text x="47.9" y="25.3">GND</text>
<text x="38.5" y="85.7" transform="rotate(-90 38.5 85.7)">5</text>
<text x="49" y="85.7" transform="rotate(-90 49 85.7)">4</text>
<text x="31.4" y="105.3" transform="rotate(-90 31.4 105.3)">2</text>
<text x="49" y="105.3" transform="rotate(-90 49 105.3)">1</text>
<text x="278.3" y="110">1</text>
<text x="281.8" y="111.8">GND</text>
<text x="278.3" y="127.6">1</text>
<text x="281.8" y="129.4">GND</text>
<text x="278.3" y="145.3">1</text>
<text x="281.8" y="147">GND</text>
<text x="38.5" y="156.2" transform="rotate(-90 38.5 156.2)">5</text>
<text x="49" y="156.2" transform="rotate(-90 49 156.2)">4</text>
<text x="271.2" y="171.7">5</text>
<text x="274.7" y="173.5">GND</text>
<text x="31.4" y="175.9" transform="rotate(-90 31.4 175.9)">2</text>
<text x="49" y="175.9" transform="rotate(-90 49 175.9)">1</text>
<text x="271.2" y="182.3">8</text>
<text x="274.7" y="184.1">GND</text>
<text x="38.5" y="226.8" transform="rotate(-90 38.5 226.8)">5</text>
<text x="49" y="226.8" transform="rotate(-90 49 226.8)">4</text>
<text x="234.2" y="226.8" transform="rotate(-90 234.2 226.8)">2</text>
<text x="237.8" y="226.8" transform="rotate(-90 237.8 226.8)">1</text>
<text x="246.6" y="226.8" transform="rotate(-90 246.6 226.8)">2</text>
<text x="250.1" y="226.8" transform="rotate(-90 250.1 226.8)">1</text>
<text x="258.9" y="226.8" transform="rotate(-90 258.9 226.8)">2</text>
<text x="262.5" y="226.8" transform="rotate(-90 262.5 226.8)">1</text>
<text x="234.2" y="242.9" transform="rotate(-90 234.2 242.9)">4</text>
<text x="237.8" y="242.9" transform="rotate(-90 237.8 242.9)">3</text>
<text x="246.6" y="242.9" transform="rotate(-90 246.6 242.9)">4</text>
<text x="250.1" y="242.9" transform="rotate(-90 250.1 242.9)">3</text>
<text x="258.9" y="242.9" transform="rotate(-90 258.9 242.9)">4</text>
<text x="262.5" y="242.9" transform="rotate(-90 262.5 242.9)">3</text>
<text x="31.4" y="246.4" transform="rotate(-90 31.4 246.4)">2</text>
<text x="49" y="246.4" transform="rotate(-90 49 246.4)">1</text>
</g>
<g font-size="3.2" fill="#000080">
<text x="135.8" y="22.9">A2541WV-2P</text>
<text x="135.8" y="19.7">J2</text>
<text x="196.8" y="22.9">LM2596S</text>
<text x="196.8" y="19.7">IC1</text>
<text x="232.8" y="28.2">100UH</text>
<text x="232.8" y="25">L1</text>
<text x="22.9" y="34">H2</text>
<text x="42.3" y="31">DHT11</text>
<text x="42.3" y="34.1">U1</text>
<text x="153.5" y="35.6">C4</text>
<text x="165.3" y="35.6">C5</text>
<text x="22.9" y="37">22284023</text>
<text x="153.5" y="38.7">1uF</text>
<text x="165.3" y="38.9">100uF</text>
<text x="249.9" y="40.9">C3</text>
<text x="168.7" y="47.9">LCD1</text>
<text x="224.7" y="46.1">D4</text>
<text x="249.9" y="44.1">100uF</text>
<text x="168.7" y="51.1">LMB162ADC</text>
<text x="224.7" y="49.3">DIODE-SCHOTTKY-SS14</text>
<text x="71.1" y="55">R5</text>
<text x="71.1" y="58.3">1k</text>
<text x="81.6" y="55">R6</text>
<text x="81.7" y="58.3">1k</text>
<text x="71.2" y="66.8" transform="rotate(90 71.2 66.8)">LD1</text>
<text x="81.8" y="66.8" transform="rotate(90 81.8 66.8)">LD2</text>
<text x="5.1" y="88.6">U2</text>
<text x="65.9" y="98.3" transform="rotate(-90 65.9 98.3)">D1</text>
<text x="205.1" y="100.9">R10</text>
<text x="259.9" y="101.2">R13</text>
<text x="280.5" y="98.8">U7</text>
<text x="62.4" y="102" transform="rotate(-90 62.4 102)">1N4001</text>
<text x="204.2" y="104.5">330R</text>
<text x="260.2" y="104.4">1k</text>
<text x="40.5" y="111.5">K1</text>
<text x="73.9" y="113.6">R1</text>
<text x="293.9" y="113.9" transform="rotate(-90 293.9 113.9)">DS18B20</text>
<text x="28.8" y="115">SRD-DC5V-SL-A</text>
<text x="74.6" y="116.7">1k</text>
<text x="280.5" y="116.4">U8</text>
<text x="47.4" y="123.5">2N2222</text>
<text x="54.3" y="120.3">Q1</text>
<text x="129.6" y="123.5">10K</text>
<text x="129.6" y="120.3">R4</text>
<text x="293.9" y="131.5" transform="rotate(-90 293.9 131.5)">DS18B20</text>
<text x="280.5" y="134">U9</text>
<text x="205.2" y="147">R11</text>
<text x="222.8" y="146.7">LD3</text>
<text x="293.9" y="149.2" transform="rotate(-90 293.9 149.2)">DS18B20</text>
<text x="205.5" y="150.2">1k</text>
<text x="5.1" y="159.2">U3</text>
<text x="135.5" y="160.8">ARDUINO_NANO</text>
<text x="135.5" y="157.6">U10</text>
<text x="205.3" y="157.6">R12</text>
<text x="205.4" y="160.8">1k</text>
<text x="222.8" y="157.3">LD4</text>
<text x="267.3" y="168">L9110S_C513306</text>
<text x="280.1" y="164.3">U6</text>
<text x="309.7" y="167.5">22284040</text>
<text x="309.8" y="164.3">H1</text>
<text x="62.4" y="172.6" transform="rotate(-90 62.4 172.6)">1N4001</text>
<text x="65.9" y="168.9" transform="rotate(-90 65.9 168.9)">D2</text>
<text x="28.8" y="185.6">SRD-DC5V-SL-A</text>
<text x="40.5" y="182">K2</text>
<text x="73.9" y="184.1">R2</text>
<text x="54.3" y="190.9">Q2</text>
<text x="74.6" y="187.3">1k</text>
<text x="47.4" y="194.1">2N2222</text>
<text x="216.3" y="196.1">U5</text>
<text x="215.6" y="199.7">BUZZER</text>
<text x="269.7" y="206.8">R7</text>
<text x="269.7" y="210.3">R8</text>
<text x="269.7" y="213.8">R9</text>
<text x="5.1" y="229.7">U4</text>
<text x="65.9" y="239.5" transform="rotate(-90 65.9 239.5)">D3</text>
<text x="232.2" y="235">KEY1</text>
<text x="244.5" y="235">KEY2</text>
<text x="256.9" y="235">KEY3</text>
<text x="62.4" y="243.1" transform="rotate(-90 62.4 243.1)">1N4001</text>
<text x="174.3" y="243.8">H3</text>
<text x="28.8" y="256.1">SRD-DC5V-SL-A</text>
<text x="40.5" y="252.6">K3</text>
<text x="73.9" y="254.7">R3</text>
<text x="74.6" y="257.8">1k</text>
<text x="203.9" y="255.8">DS3231</text>
<text x="203.9" y="252.6">RTC1</text>
<text x="54.3" y="261.4">Q3</text>
<text x="47.4" y="264.6">2N2222</text>
</g>
<g font-size="3.2" fill="#840000">
<text x="68.4" y="63.1" transform="rotate(-90 68.4 63.1)">2</text>
<text x="79" y="63.1" transform="rotate(-90 79 63.1)">2</text>
<text x="68.4" y="81.9" transform="rotate(-90 68.4 81.9)">1</text>
<text x="79" y="81.9" transform="rotate(-90 79 81.9)">1</text>
<text x="215.4" y="152.3">2</text>
<text x="234.2" y="152.3">1</text>
<text x="215.4" y="162.9">2</text>
<text x="234.2" y="162.9">1</text>
</g>
<g font-size="3.2" fill="#8d2323">
<text x="113.8" y="171.7">16</text>
<text x="121" y="173.1">D13/SCK D12/MISO</text>
<text x="157.3" y="171.7">15</text>
<text x="113.8" y="178.8">18</text>
<text x="113.8" y="175.3">17</text>
<text x="121" y="176.7">3V3</text>
<text x="137.6" y="176.7">D11/MOSI</text>
<text x="157.3" y="175.3">14</text>
<text x="157.3" y="178.8">13</text>
<text x="113.8" y="185.8">20</text>
<text x="113.8" y="182.3">19</text>
<text x="121" y="183.7">A0</text>
<text x="121" y="180.2">AREF</text>
<text x="147.7" y="180.2">D10</text>
<text x="149.7" y="183.7">D9</text>
<text x="157.3" y="182.3">12</text>
<text x="157.3" y="185.8">11</text>
<text x="113.8" y="189.4">21</text>
<text x="121" y="190.8">A2</text>
<text x="121" y="187.3">A1</text>
<text x="149.7" y="187.3">D8</text>
<text x="149.7" y="190.8">D7</text>
<text x="157.3" y="189.4">10</text>
<text x="113.8" y="196.4">23</text>
<text x="113.8" y="192.9">22</text>
<text x="121" y="197.8">A4</text>
<text x="121" y="194.3">A3</text>
<text x="149.7" y="194.3">D6</text>
<text x="149.7" y="197.8">D5</text>
<text x="157.3" y="192.9">9</text>
<text x="157.3" y="196.4">8</text>
<text x="113.8" y="203.5">25</text>
<text x="113.8" y="200">24</text>
<text x="121" y="201.4">A5</text>
<text x="149.7" y="201.4">D4</text>
<text x="157.3" y="200">7</text>
<text x="157.3" y="203.5">6</text>
<text x="113.8" y="207">26</text>
<text x="121" y="208.4">A7</text>
<text x="121" y="204.9">A6</text>
<text x="149.7" y="204.9">D3</text>
<text x="149.7" y="208.4">D2</text>
<text x="157.3" y="207">5</text>
<text x="113.8" y="214.1">28</text>
<text x="113.8" y="210.5">27</text>
<text x="121" y="215.5">RESET</text>
<text x="121" y="211.9">+5V</text>
<text x="143.8" y="215.5">RESET</text>
<text x="146.9" y="211.9">GND</text>
<text x="157.3" y="210.5">4</text>
<text x="157.3" y="214.1">3</text>
<text x="113.8" y="221.1">30</text>
<text x="113.8" y="217.6">29</text>
<text x="121" y="219">GND</text>
<text x="143.9" y="219">D0/RX</text>
<text x="157.3" y="217.6">2</text>
<text x="157.3" y="221.1">1</text>
<text x="121" y="222.5">VIN</text>
<text x="144.1" y="222.5">D1/TX</text>
</g>
<g font-size="3.2" fill="#900">
<text x="191.2" y="227.8">32K</text>
<text x="191.2" y="231.4">SQW</text>
<text x="218.9" y="231.4">SCL</text>
<text x="191.2" y="238.4">SDA</text>
<text x="191.2" y="234.9">SCL</text>
<text x="218.3" y="234.9">SDA</text>
<text x="218.5" y="238.4">VCC</text>
<text x="191.2" y="241.9">VCC</text>
<text x="191.2" y="245.5">GND</text>
<text x="217.8" y="241.9">GND</text>
</g>
<text font-size="3.2" fill="#800" x="206" y="244.1">RTC</text>
<g font-size="2.1" fill="#a54b4b">
<text x="181.7" y="26.8">1</text>
<text x="188.6" y="28.5">VIN</text>
<text x="181.7" y="33.8">5</text>
<text x="188.6" y="35.5">!ON!/OFF</text>
<text x="205.4" y="32">OUT</text>
<text x="215.5" y="30.3">2</text>
<text x="181.7" y="40.9">3</text>
<text x="207.3" y="39.1">FB</text>
<text x="215.5" y="37.3">4</text>
<text x="188.6" y="42.6">GND</text>
</g>
<g font-size="1.8" fill="#a54b4b">
<text x="161.5" y="32.1" transform="rotate(-90 161.5 32.1)">+</text>
<text x="246.1" y="37.4" transform="rotate(-90 246.1 37.4)">+</text>
</g>
<text font-size="1.8" fill="#800" x="204.6" y="231.4">DS3231</text>
</svg>
